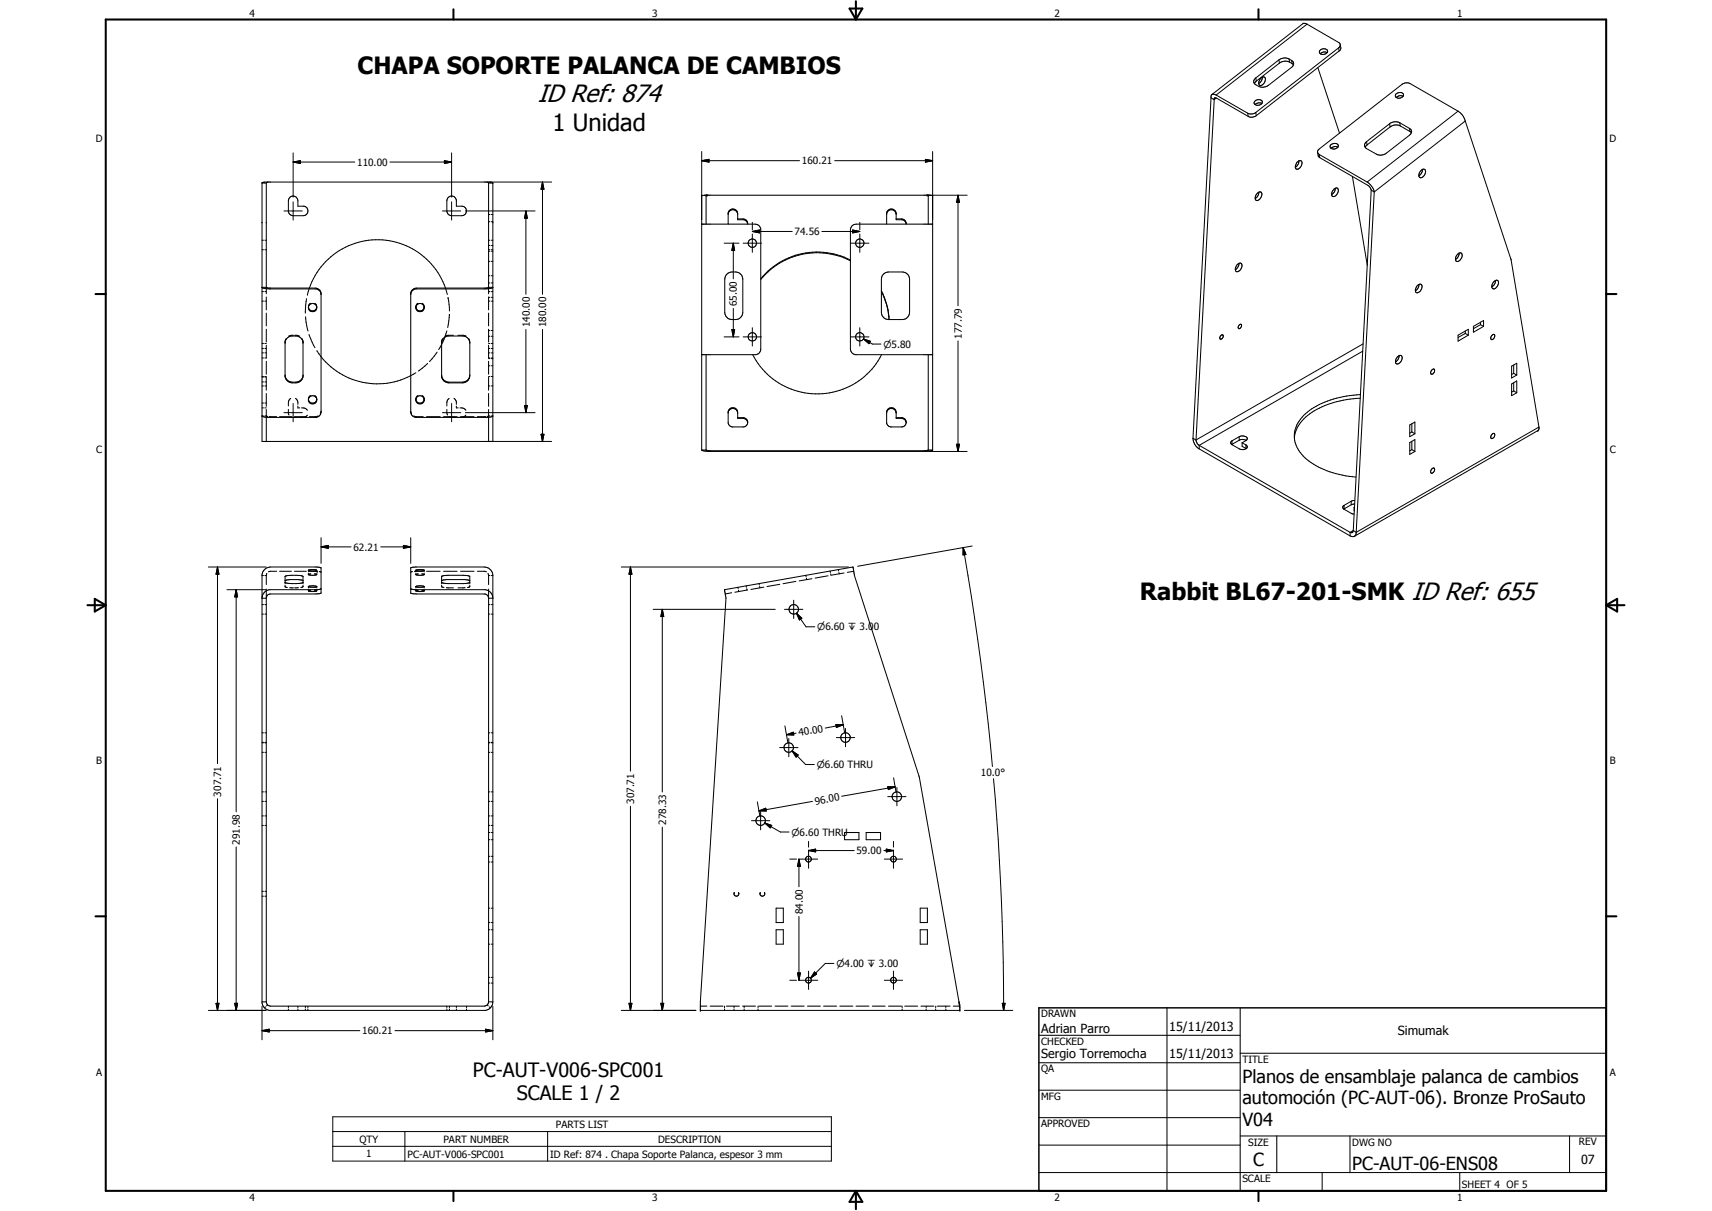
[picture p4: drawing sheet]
<svg xmlns="http://www.w3.org/2000/svg" width="594mm" height="420mm" viewBox="0 0 594 420" stroke-linecap="round" stroke-linejoin="round" font-family="sans-serif">
<g fill="none" stroke="#000" stroke-width=".35">
<path d="M453.6 8.4l10.9 6.3a1.05 1.05 0 0 1 0 1.9M453.6 8.4l-1.4-.3-31.7 24.7M453.6 8.4l-31.6 24.6M458.2 17.4a1.43 1.43 0 0 1 1.4-.5 1.43 1.43 0 0 1 1.1 1.1 1.48 1.48 0 0 1-1.5 1 1.48 1.48 0 0 1-1.4-1.1zM460.5 18.3l-1.2-.3-1.1 .7M464.5 16.6l.2 1.1M464.5 16.6l-28.7 22.4M464.7 17.7l-28.8 22.4M465.1 15.5l.2 1.3-.6 .9M420.2 34l1.1 .6M420.2 34l-6.2 118.1M421.3 34.6l-6.3 118.1"/>
<path d="M421.3 34.6l.2-.6 .7 .1 10.9 6.3M422 34l-.7 .6M422 33l11 6.3M422 33l-.3-.1a.95 .95 0 0 0-1.2-.1 .95 .95 0 0 0-.3 1.2M433 39.3l.1 1.1M435.3 35.2a1.65 1.65 0 0 1 2.8 .2 1.52 1.52 0 0 1-1.4 1.1 1.52 1.52 0 0 1-1.5-.9zM435.8 39l.1 1.1M435.8 39l-1.3 .5-1.5-.2M435.8 27.1l.1 1.1M435.9 28.2l-.6 .8M437.6 27.1a.83 .83 0 0 1 1.1-.4 .83 .83 0 0 1 .4 1.1 1.68 1.68 0 0 1-2.1 1.7 2.03 2.03 0 0 1 .6-2.4zM437.9 35.9l-1.3-.2-1 .6"/>
<path d="M438 26.8l-.3 1.2-.9 1M443.8 20.8l.2 1.1M443.8 20.8l-8 6.3M444 21.9l-8.1 6.3M447.3 20.4a3.3 3.3 0 0 0-3.5 .4M447.3 20.4l.2 1.1M447.3 20.4l.9 .6M447.5 21.5a3.5 3.5 0 0 0-3.5 .4M447.5 21.5l.9 .6M448.2 21l.6 .5 .1 .9M448.2 21l.2 1.1M448.4 22.1l.5 .4"/>
<path d="M448.9 22.4l-.7 1-8.3 6.4a3.3 3.3 0 0 1-3.2 .1l-.9-.5a1.32 1.32 0 0 1-.7-1.2 1.32 1.32 0 0 1 .7-1.1M457.3 23.5l7.5 22.7M484.4 32.7a1.44 1.44 0 0 1 1.4-.7 1.44 1.44 0 0 1 1.2 1.1 1.5 1.5 0 0 1-1.4 1 1.5 1.5 0 0 1-1.4-1zM486.9 33.4a1.91 1.91 0 0 0-2.4 .4M506 38.6l-16.7-9.6a2.67 2.67 0 0 0-2.8 .3l-28.7 22.4-.6 1.1M506 38.6l.2 .1a5.8 5.8 0 0 1 2.3 3.3M506 38.6l-31.6 24.6M101.7 56.2l2.5-.4v.9zM101.7 53v15.4M101.7 56.2h21.4M135.3 56.2h21.4M154.2 55.8l2.5 .4-2.5 .5z"/>
<path d="M156.7 53v15.4M243.5 55.8l2.5-.5v1zM243.5 52.6v103.5M243.5 55.8h33.9M289.6 55.8h34M321.1 55.3l2.5 .5-2.5 .5zM323.6 52.6v103.5M435.9 40.1a2.67 2.67 0 0 1-2.8 .3M450.1 56.3a.94 .94 0 0 1 1.3-.5 .94 .94 0 0 1 .3 1.4 1.49 1.49 0 0 1-2.1 1.2l-.1-1zM450.7 55.8l-.3 1.3-.9 .9M457.2 52.8l.6 .8M457.2 52.8l.2 1.3 .6 .6"/>
<path d="M457.8 53.6l16.6 9.6M457.8 53.6l.2 1.1M458 54.7l16.8 9.7 1 1.6M461.7 50.3a1.51 1.51 0 0 1 1.5-.6 1.51 1.51 0 0 1 1.2 1.1 1.52 1.52 0 0 1-1.5 .9 1.52 1.52 0 0 1-1.3-1zM464.3 51.1a1.91 1.91 0 0 0-2.4 .4M474.2 49.1l.2 1.2M474.4 50.3l-.7 .8M482.2 42.9l.2 1.1M482.2 42.9l-8 6.2M482.4 44l-8 6.3M485.7 42.6l.2 1.1M485.7 42.6a3.3 3.3 0 0 0-3.5 .3"/>
<path d="M485.7 42.6l3.4 1.9M485.9 43.7a3.4 3.4 0 0 0-3.5 .3M485.9 43.7l3.4 1.9M489.1 44.5l.7 .8v.7M489.1 44.5l.2 1.1M489.3 45.6l.5 .4M489.8 46l-.7 .9-8 6.2a3.2 3.2 0 0 1-3.5 .4l-3.4-1.9a1.36 1.36 0 0 1 0-2.5M493.2 59.1a.86 .86 0 0 1 1.3-.3 .86 .86 0 0 1 .1 1.3 1.59 1.59 0 0 1-2 1.4 1.98 1.98 0 0 1 .6-2.4zM493.6 58.8v.2a2.6 2.6 0 0 1-1.2 2M508.5 42l15.8 48 9.7 58.2M508.5 42l-31.6 24.6M90.9 63.5h1.5"/>
<path d="M92.4 63.5v38.4M92.8 63.2l-.4 .3M98.5 73.2h6.4M100.5 68.6a1.64 1.64 0 0 1 1.8-.5 1.64 1.64 0 0 1 1.1 1.6v1.8h2.1a1.67 1.67 0 0 1 1.3 1.8 1.67 1.67 0 0 1-1.6 1.5h-3.5a1.8 1.8 0 0 1-1.6-1.4v-3.7zM101.7 70v6.4M153.5 73.2h6.4M155.5 68.6a1.65 1.65 0 0 1 1.7-.5 1.65 1.65 0 0 1 1.2 1.3v2.1h2.1a1.67 1.67 0 0 1 1.3 1.8 1.67 1.67 0 0 1-1.6 1.5h-3.5a1.73 1.73 0 0 1-1.6-1.6v-3.5zM156.7 70v6.4M161.5 73.2h24.2M169.1 63.2l.4 .3M169.5 63.5v38.4M169.5 63.5h1.5"/>
<path d="M169.5 74.4h.5M169.5 76.9h.5M170.1 63.2l.9 .3M170.5 74.4h.5M170.5 76.9h.5M171 63.5v89.7M182.5 73.2l.5 2.5h-1zM182.5 73.2v28.9M188.2 63.2l.6 2.5h-1.1zM188.2 63.2v38.9M191.4 63.2h-99.6l-.9 .2v89.8h100.5M243.5 77.8h18.5l1.3 .4 .7 1.2-.1 42.4-.6 .8-1 .5h-18.8"/>
<path d="M244.7 67.7l-.2 .1M245.2 67.7h-.2v10.1M245.2 67.7h76.7h.2v10.1M245.3 67.7l-1.8 .1M252.7 74.1a1.67 1.67 0 0 1 1.8-1.3 1.67 1.67 0 0 1 1.5 1.6M256 75.9h1.8a1.6 1.6 0 0 1 1.7 1.8v-.2M259.4 77.4l-.2-.5-.8-.6-2.4-.1v-2a1.67 1.67 0 0 0-1.5-1.7 1.67 1.67 0 0 0-1.8 1.3v4M261.1 77.1v2.7M295.9 79.8l2.5 .5-2.5 .5zM298.4 77.1v2.7M307.7 74.1a1.67 1.67 0 0 1 1.6-1.3 1.67 1.67 0 0 1 1.6 1.3M311 74.2v2l2.4 .1 .7 .6 .3 .8a1.62 1.62 0 0 0-1.6-1.8h-1.8"/>
<path d="M311 74.4a1.68 1.68 0 0 0-1.4-1.9 1.68 1.68 0 0 0-1.9 1.3v4M321.9 67.7h13.7M322.4 67.7l.2 .1M323.6 77.8h-26.5a2 2 0 0 0-2 2v41.3l.5 1.2 1.1 .8h26.9M332.4 67.7l.5 2.5h-1zM332.4 67.7v38.4M436.4 67a.83 .83 0 0 1 1.1-.4 .83 .83 0 0 1 .3 1.1 1.83 1.83 0 0 1-1.9 1.8 1.87 1.87 0 0 1 .5-2.5zM436.8 66.7a2.54 2.54 0 0 1-1.2 2.2M462.9 65.6a.88 .88 0 0 1 1.3-.2 .88 .88 0 0 1 .1 1.3 1.55 1.55 0 0 1-2 1.4 2.13 2.13 0 0 1 .6-2.5zM463.4 65.3l-.4 1.3-.9 .9M469.3 61.2l5.2 30.9M474.4 63.2l1.8 1.8 .7 1.6"/>
<path d="M475.8 66l1.1 .6M475.8 66l-6.2 118.1M476.9 66.6l-6.3 118.1M90.9 99.7l2.2 .2h16.3a2.09 2.09 0 0 1 2 2v41M90.9 99.8l2.6 .4h16.3a1.98 1.98 0 0 1 1.6 2M90.9 83.4h.5M90.9 86.7h.5M91.9 83.4h.5M91.9 86.7h.5M169.5 98.2h.5M169.5 95.7h.5M169.5 90.7h.5"/>
<path d="M169.5 83.4h.5M169.5 86.7h.5M169.5 85.2h.5M169.5 87.2h.5M170.5 98.2h.5M170.5 95.7h.5M170.5 90.7h.5M170.5 83.4h.5M170.5 86.7h.5M170.5 85.2h.5M170.5 87.2h.5M251.3 84.4h5.1"/>
<path d="M252.1 95.2l1.6-.8a3.5 3.5 0 0 1 3.7 1.1l.4 1.4v11.5a2.8 2.8 0 0 1-3.8 2.5 2.59 2.59 0 0 1-2.5-2.5v-11.5zM254.5 84.4l.4 2.5h-.9zM254.5 84.4v12.3M257.9 84.4h6.3M261.1 80.3l2.5-.5v1zM261.1 80.3h13.8M261.1 81.2v6.3M285.2 80.3h13.2M295.1 90.5a25.3 25.3 0 0 0-31.1 6.5M295.1 90.2a25.2 25.2 0 0 0-31.1 6.5M295.2 84.4h6.3M298.4 81.2v6.3"/>
<path d="M306.7 95l1.6-.6h4.8a2.59 2.59 0 0 1 2.5 2.5v11.5a2.55 2.55 0 0 1-2.5 2.5h-4.8a2.52 2.52 0 0 1-2.4-2.5v-11.5l.2-1.1zM429.9 91.4a.95 .95 0 0 1 1.1 .4 .95 .95 0 0 1-.2 1.2 1.31 1.31 0 0 1-2.1 .9v-.4M429.9 91.4a2.42 2.42 0 0 0-1.2 2.1M429.9 91.4l-.3 1.2-.9 1M491.7 99.2a.92 .92 0 0 1 .9-.6 .92 .92 0 0 1 .9 .6 1.86 1.86 0 0 1-2.1 2.2l-.2-1.1zM492.4 98.7l-.3 1.2-1 1M506.1 87.9l.7-.2a1.46 1.46 0 0 1-.1 2.5 .85 .85 0 0 1-1.1 .5 .85 .85 0 0 1-.5-1l.4-1.1zM506.3 87.8a2.68 2.68 0 0 1-1.2 2.2M518.3 97.8a.93 .93 0 0 1 1.6-.1 2.07 2.07 0 0 1-1.9 2.5 1.54 1.54 0 0 1 .3-2.4zM518.9 97.3a2.32 2.32 0 0 1-1.3 2.2M90.9 101.2h.5M90.9 104.5h.5"/>
<path d="M90.9 119.2h.5M91.9 101.2h.5M91.9 104.5h.5M91.9 119.2h.5M92.4 103v4.5M92.4 108.6v4.5M92.4 114.2v4.5M92.4 119.8v4.4h-.5M98.9 118.7a2.57 2.57 0 0 1 2.1-2.1h2a2.57 2.57 0 0 1 2.1 2.1M99.3 117.5l-.4 .9v12.3a2.59 2.59 0 0 0 2.5 2.1h1.3a2.59 2.59 0 0 0 2.4-2.1v-12.3l-.3-.9M101.8 116.3l-1.6 .3M102.2 116.3l1.7 .3"/>
<path d="M106 109.9l.9 5M106.4 103.6l-.4 5M107.1 106.6a1.43 1.43 0 0 0 1.4 1.3 1.43 1.43 0 0 0 1.4-1.3M107.2 116l2.1 4.6M107.7 105.2l-.5 .6-.2 .9M109.2 105.2a1.56 1.56 0 0 1 .6 2.1 1.56 1.56 0 0 1-2 .7 1.44 1.44 0 0 1-.2-2.5 1.44 1.44 0 0 1 2.3 1M142.5 101.9l.5-1 1.2-.7h24.2l2-.2 .6-.3-2.1 .2h-24.4l-1 .3-1 1.4v41.6l.3 .6 .4 .6 1 .4h24.6l1.6-.1 .6-.4h-.5M144.3 106.6a1.44 1.44 0 0 0 1.4 1.5 1.44 1.44 0 0 0 1.5-1.5M144.3 106.5a1.46 1.46 0 0 1 1.4-1.2 1.46 1.46 0 0 1 1.5 1.2M144.3 106.8a1.47 1.47 0 0 0 1.4 1.1 1.47 1.47 0 0 0 1.4-1.1M145 105.2l-.5 .6-.2 1M146.5 105.2l.6 .8 .1 .8"/>
<path d="M153.2 118.8v11.5a2.51 2.51 0 0 0 2.5 2.5h4.8a2.52 2.52 0 0 0 2.5-2.5v-11.5M153.3 118.7a2.44 2.44 0 0 1 2.1-2.1h5.5a2.45 2.45 0 0 1 2.1 2.1M153.6 117.5l-.4 1.5M155.1 114.8l-1.1 3.1-1.8 3.4M155.2 102.2a25 25 0 0 0-24.3-19 25 25 0 0 0-24.2 19.2M155.5 103.3l.4 4.6M155.9 109.1l-.5 4.6M157.3 116.3h-1.9l-.9 .3M158.9 116.3h2l.8 .3M162.7 117.5l.3 1.5M169.5 103v4.5M169.5 108.6v4.5"/>
<path d="M169.5 114.2v4.5M169.5 119.8v4.4h.5M169.5 103.2h.5M169.5 101.2h.5M169.5 104.5h.5M169.5 114.7h.5M169.5 116.7h.5M169.5 119.2h.5M170.5 103.2h.5M170.5 101.2h.5M170.5 104.5h.5M170.5 114.7h.5"/>
<path d="M170.5 116.7h.5M170.5 119.2h.5M182.5 114.3v28.9M188.2 114.3v38.9M251.3 116.9h5.1M254 114.3h.9l-.4 2.6zM254.5 107v9.9M257.9 116.9h6.3M261.1 113.7v6.4M295.2 116.9h6.3M298.4 113.7v6.4M299.6 117.6l2.4 .8-.5 .9z"/>
<path d="M299.6 117.6l3.1 1.8h3M305.9 101.1l1.6 4.2 .9 4.4M305.9 100.9l2 5.4 .5 3.4M308.4 109.7l.1 1.2M332.4 118.3v38.3M423.6 116.5a.53 .53 0 0 1 .8-.2 .53 .53 0 0 1-.1 .9l-.6 .5a.61 .61 0 0 1-.5-.5 .61 .61 0 0 1 .4-.7zM430 112.8l.5-.3a.86 .86 0 0 1 .1 1 .86 .86 0 0 1-.9 .4zM473 119.3l-58 33.4M506 116.3l3.5-2v2l-3.5 2.1zM508.5 115.7l-2.5 1.4M508.5 114.9v.8M508.5 115.7l1 .6"/>
<path d="M511.3 113.2l3.5-2v2l-3.5 2.1zM513.7 112.6l-2.4 1.4M513.7 111.8v.8M513.7 112.6l1.1 .6M517.7 116.4a.55 .55 0 0 1 .7-.4 .55 .55 0 0 1 .3 .8 .84 .84 0 0 1-.5 .8 .84 .84 0 0 1-.9 0zM90.9 139.8h.5M90.9 130.6h.5M90.9 133.9h.5M90.9 120.9h.5M90.9 124.2h.5M90.9 132.5h.5M90.9 130.8h.5"/>
<path d="M90.9 122.4h.5M91.9 139.8h.5M91.9 130.6h.5M91.9 133.9h.5M91.9 120.9h.5M91.9 132.5h.5M91.9 130.8h.5M91.9 122.4h.5M92.4 125.3v4.5M92.4 130.9v4.5M92.4 136.5v4.5M98.9 130.4a2.58 2.58 0 0 0 2.5 2.2h1.3a2.57 2.57 0 0 0 2.4-2.2"/>
<path d="M100.9 138.3l-.7 .8-.1 1.7M101.7 140v6.3M102.5 138.3l.7 .8 .2 1.2M107.1 138.6a1.43 1.43 0 0 0 1.4 1.3 1.43 1.43 0 0 0 1.4-1.3M107.7 137.2l-.5 .6-.2 .9M109.2 137.2a1.51 1.51 0 0 1 .8 2 1.51 1.51 0 0 1-1.9 .8 1.51 1.51 0 0 1-1-1.8 1.45 1.45 0 0 1 1.5-.9 1.45 1.45 0 0 1 1.3 1.2M110 121.7a25 25 0 0 0 34.3 7.6M144.3 138.6a1.45 1.45 0 0 0 1.4 1.3 1.45 1.45 0 0 0 1.5-1.3M144.3 138.5a1.46 1.46 0 0 1 1.4-1.2 1.46 1.46 0 0 1 1.5 1.2M145 137.2a1.54 1.54 0 0 0-.4 2.4 1.54 1.54 0 0 0 2.3 0 1.54 1.54 0 0 0-.4-2.4M148.3 126.2l-3.1 2.5M148.4 126.1l-.1 .1"/>
<path d="M149.1 125.3v.1M151.7 122.2l-2.6 3.1M153.2 130.1a2.51 2.51 0 0 0 2.5 2.5h4.8a2.52 2.52 0 0 0 2.5-2.5M155.9 138.3l-.7 .8-.1 1.7M156.7 140v6.3M157.5 138.3l.9 1.1v.9M169.5 125.3v4.5M169.5 130.9v4.5M169.5 136.5v4.5M169.5 124.4h.5M169.5 126.9h.5M169.5 130.6h.5"/>
<path d="M169.5 133.9h.5M169.5 120.9h.5M169.5 122.4h.5M170.5 124.4h.5M170.5 126.9h.5M170.5 130.6h.5M170.5 133.9h.5M170.5 120.9h.5M170.5 124.2h.5M170.5 122.4h.5M245 123.1v33.1M261.2 123.1a25.2 25.2 0 0 0 44.7 0"/>
<path d="M322.1 123.1v33.1M472 138.2a29.3 29.3 0 0 0-20.1 7.7 10 10 0 0 0-2.8 6M472.1 136.9a30.8 30.8 0 0 0-19.7 7.2 9.5 9.5 0 0 0 .4 14.7 29.5 29.5 0 0 0 17.7 6.7M472.9 121.8l-56.8 32.7M484.9 123.9a.92 .92 0 0 1 1.3-.5 .92 .92 0 0 1 .3 1.3 1.79 1.79 0 0 1-1.9 1.5 1.95 1.95 0 0 1 .3-2.3zM485.5 123.4a2.68 2.68 0 0 1-1.3 2.2M496.8 128.4l.4-.3a.48 .48 0 0 1 .6 .1 .48 .48 0 0 1 0 .7l-.5 .8-.6 .1-.3-.6zM524.5 127l1.8-1v4.1l-1.8 1zM524.5 133.2l1.8-1v4.1l-1.8 1zM525.3 135.6l-.8 .5M525.3 126.7v2.8M525.3 132.8v2.8"/>
<path d="M525.3 129.5l-.8 .4M525.3 135.6l1 .7M525.3 129.5l1 .6M90.9 141.5h.5M90.9 144.3h.5M91.9 141.5h.5M91.9 144.3l1 .2M92.4 142.1v2.3M92.4 144.6v8.6M93.4 144.6h2.6M97 144.6h4.1M98.5 143.2h6.4"/>
<path d="M100.1 142l.2 2M100.9 144.6l.8 .2M102.2 144.6h4.1M103.4 140.9v.6h.6M104.6 141.5l1.2 .1 .8 .8M106.6 144l-.5 .6-.9 .2M110.4 144.3l-3 .3M111.1 143.6h.1M111.4 142.9l-.2 .7M111.4 142.9a1.98 1.98 0 0 1-1.6 1.9h-16.7l-2.2-.4M111.4 142.6v.3M142.5 142.9l.3 .7"/>
<path d="M143.5 144.3l1 .3h2.3M148 144.6h4.7M153.5 143.2h6.4M153.9 144.6h4.7M155.1 142l.2 2M155.9 144.6l.8 .2M158.4 140.9v.6h.6M159.6 141.5l1.2 .1 .9 .8M159.8 144.6h4.7M161.5 143.2h24.2M161.7 144l-.6 .6-.9 .2M165.6 144.6h2.9"/>
<path d="M169.5 144.4l-.4 .1M169.5 142.1v2.3M169.5 144.6v8.6M169.5 144.3v.1M169.5 144.3h.5M182 140.7h1l-.5 2.5zM187.7 150.7h1.1l-.6 2.5zM243.5 156.1l2.2 .5h75.7l2.2-.5M243.5 156.1h1.5M245 156.2l1.2 .2h74.7l1.2-.2M255.9 142.7a1.67 1.67 0 0 0-1.7-1 1.67 1.67 0 0 0-1.5 1.3M255.9 143a1.65 1.65 0 0 0-1.5-1.5 1.65 1.65 0 0 0-1.7 1.3v4l.4 .8 .9 .5h4.1a1.63 1.63 0 0 0 1.4-1.6 1.63 1.63 0 0 0-1.4-1.6h-2.1"/>
<path d="M255.9 142.8l.1 .5M256 143.1v2.1h1.8a1.67 1.67 0 0 1 1.7 1.4M307.7 143a1.66 1.66 0 0 1 1.8-1.5 1.66 1.66 0 0 1 1.5 1.8M307.7 142.8v4l.4 .8 .9 .5h4.1a1.64 1.64 0 0 0 1.4-1.6 1.64 1.64 0 0 0-1.4-1.6h-2.1M307.8 142.7a1.67 1.67 0 0 1 1.7-1 1.67 1.67 0 0 1 1.4 1.3M311 143.1v2.1h1.8a1.59 1.59 0 0 1 1.6 1.4M322.1 156.1h1.5M322.2 156.6h13.4M331.9 154.1h1l-.5 2.5zM414 152.1l1 .6M414 152.1a4.6 4.6 0 0 0 2.1 3.6M415 152.7l.4 1 .7 .8"/>
<path d="M416.1 154.5v1.2M416.1 155.7l52.4 30.2M416.1 154.5l52.4 30.2M427.5 153v1.2M427.5 153l-.4 .5 .2 .7 2.7 1.5a2.45 2.45 0 0 0 2.4 0M427.5 154.2h-.1M430 151.5a1.99 1.99 0 0 1 2.8 .7l-.3 .5-1.5 .9M430 151.5l-2.5 1.5M430 152.7l-2.5 1.5M430 151.5v1.2M430 152.7a2.33 2.33 0 0 1 2.4 .1M431 153.6v1.3l1.3 .7"/>
<path d="M431 153.6l1.3 .7M432.3 154.3v1.3M432.3 154.3a.72 .72 0 0 1 .5 .7 .72 .72 0 0 1-.4 .7M432.3 155.6l.1 .1M489.2 147.4l1.8-1v4.1l-1.8 1zM489.2 153.5l1.8-1v4.1l-1.8 1zM489.9 156l-.7 .4M489.9 147v2.9M489.9 153.2v2.8M489.9 149.9l-.7 .4M489.9 156l1.1 .6M489.9 149.9l1.1 .6"/>
<path d="M517.5 150.9l.5-.4a.65 .65 0 0 1 .7 .3 .65 .65 0 0 1-.2 .8l-.5 .5a.54 .54 0 0 1-.8-.2 .54 .54 0 0 1 .2-.8zM534 148.2l-63.4 36.5M534 148.2l-.2 1.2-63.8 36.7M466.4 175.3a.72 .72 0 0 0-.5 .7 .72 .72 0 0 0 .5 .7l2.7 1.5 .7 .2M466.4 175.3v1.3M466.4 176.6h-.1M468.9 173.9l-2.5 1.4M468.9 175.1l-2.5 1.5M468.9 173.9v1.2M469.9 176v1.2M469.9 176l.1 .1M470 175.9l-.1 .1"/>
<path d="M470.1 174.9l-1.2 .2M470.1 173.7l-1.2 .2M496.8 162.7l.4-.2a.48 .48 0 0 1 .6 .1 .48 .48 0 0 1 0 .6 .84 .84 0 0 1-.4 .8 .84 .84 0 0 1-.9 0zM72.3 196.7h20M75.5 196.7l.5 2.5h-1zM75.5 196.7v68.3M90.9 199.7h.5M91.9 199.7h.5M92.4 199.7v3.1M92.6 198.9l-.2 .8M96 198.2l-2.8 .2M97 198.2h4.1"/>
<path d="M102.2 198.2h4.1M107 197.9l2.3-.2 .6 .1v.6M107 199.3l.1 .1M107 197.9v.5M107 198.9v.4M107 197.9h.1M107.1 199.3h-.1M107.1 197.9l.9 .2 1.9-.2M107.4 198.2h2.7M107.9 199.1l-.8 .2M109.1 199.1l.8 .2M109.9 198.9v.5l-.6 .2-2.2-.2"/>
<path d="M110.8 198.3l.6 .2M111.4 189.7l2.5-.5v1zM111.4 186.6v8.9M111.4 189.7h10.4M132.1 189.7h10.4M140 189.2l2.5 .5-2.5 .5zM142.5 186.6v8.9M143.1 198.3l-.6 .2M143.8 198.2h.1M144.3 198.9v.5l1.2 .2 1.6-.2 .1-.5M144.3 198.4v-.6l1.2-.2 1.6 .2 .1 .6M144.3 197.9l1 .2 1.9-.2"/>
<path d="M145.2 199.1l-.9 .2M146.3 199.1l.9 .2M146.8 198.2h-3M148 198.2h4.7M153.9 198.2h4.7M159.8 198.2h4.7M165.6 198.2l3.2 .2M169.3 198.9l.2 .8M169.5 199.7v3.1M169.5 199.7h.5M170.5 199.7h.5M171 199.7v147.9"/>
<path d="M171 199.7a3 3 0 0 0-3-3l-25.2 .2-.3 .1v8.8l2 .3h23.5l.9 .2 .4 .4 .2 .9h1.5a3 3 0 0 0-2.6-3h-24.6l-1.3-.3M215.6 196.7h78.8M218.8 196.7l.5 2.5h-1zM218.8 196.7v70.8M279.6 199.6l.1 .5M287.4 199.8l-4.5 .8M288.1 198.1l.1 .5M288.2 199.1l.1 .5M290.9 197.6l.1 .5M291.1 198.6l.1 .5M292.9 198.8l-4.4 .8M296.2 198.2l-.2-1.5-44.6 7.9 .5 3-8.9 140v3h90.1v-1.9l-.3-.8"/>
<path d="M296.2 198.2l.3 1.5 22.6 70.2 13.7 78M296.2 198.2l-2.2 .4M334.2 190l1 2.4-1 .1zM334.2 190a913.1 913.1 0 0 1 10.2 75.9M337.3 189.4l-39.7 7.1M468.5 185.9l.8 .3 .7-.1M468.5 184.7v1.2M469.6 184.1l1 .6M469.6 184.1l-1.1 .6M469.6 184.1a.67 .67 0 0 1-.3 .7 .67 .67 0 0 1-.8-.1M470.6 184.7l-.1 .8-.5 .6M78.8 204.6h13.5"/>
<path d="M82 204.6l.5 2.5h-1.1zM82 204.6v77M90.9 207.6h1.5a1.45 1.45 0 0 1 1.5-1.5h15.5l2-.4v-8.6l-.2-.2-17.3-.2a3 3 0 0 0-3 2.6v148.7l.4 1.1 .5 .6M90.9 209.8h.5M90.9 213.1h.5M91.9 209.8h.5M91.9 213.1h.5M92.4 204.4v143.2M98.9 202.5v-2.5l2.1-.4 4.1 .3v2.6M98.9 201.5l1.8-.4h2.7l1.7 .4M98.9 202.1l2.1 .4 2.7-.1 1.4-.3M98.9 203v.6l.8 .2"/>
<path d="M100.5 203.9l1.3 .1M103.5 203.9l-1.3 .1M105.1 203v.6l-.7 .2M107 203.5l1.2-.3 1.3 .1 .4 .2v.5M107 205h.1M107 203.5v.5M107 204.5v.5M107 203.5l.8 .3 2.1-.2M107.9 204.8l-.9 .2M109.1 204.8l.8 .1M109.9 204.5l-.1 .6-1.9 .1-.8-.2M111.4 204.3l-1.3 .3h-16.6a3.1 3.1 0 0 0-2.6 2.6"/>
<path d="M111.4 204.3h.1M144.3 204v-.5l1.2-.3 1.7 .3v.5M144.3 204.5v.5M144.3 205l.9 .2 2-.2M144.3 203.5l.7 .3 2.2-.3M145.2 204.8l-.9 .2M146.3 204.8l.9 .2M147.2 204.5v.5M153.2 202.5l.1-2.6 2.1-.3h5.5l2 .3 .1 2.6M153.2 201.5l1.9-.4h6.1l1.8 .4M153.2 202.1l2.2 .4h5.5l2.1-.4M153.2 203l.1 .6"/>
<path d="M153.3 203.6h.1M153.3 203.6l.7 .2M154.9 203.9l2.4 .1M161.4 203.9l-2.5 .1M163 203v.6l-.8 .2M169.5 204.4v143.2M169.5 209.8h.5M169.5 213.1h.5M170.5 209.8h.5M170.5 213.1h.5M226.6 211.4h42.4M229.8 211.4l.5 2.5h-1z"/>
<path d="M229.8 211.4v63.4M253.9 205.7l-2.2 .4M256.1 203.8l.1 .5M256.2 204.8l.1 .4M258.9 203.2l.1 .6M259.1 204.3l.1 .4M259.5 204.7l-4.5 .8M263.4 202.5l.1 .4M263.6 203.5l.1 .5M265 203.7l-4.4 .8M270.6 202.7l-4.5 .8M272.2 211.4h6.4"/>
<path d="M275.4 208.2v6.4M276.2 201.7l-4.5 .8M276.4 212.8l1.9 1.7-.9 .6zM276.4 212.8l3.3 4.7h3M279.8 200.6l.1 .5M281.8 200.8l-4.5 .7M90.9 254.3h.5M90.9 257.6h.5M90.9 257.7h.5M91.9 254.3h.5M91.9 257.6h.5M91.9 257.7h.5"/>
<path d="M169.5 254.3h.5M169.5 257.6h.5M169.5 257.7h.5M170.5 254.3h.5M170.5 257.6h.5M170.5 257.7h.5M270.5 259.4h6.4M272.4 251.8l1 6M272.9 254.9l2.4-.9 .2 1zM273.7 256.2v6.4M276.3 254.4l-3.4 .5M290.1 251.4l2.5 .1-2.4 .9z"/>
<path d="M290.2 255.9h6.4M292.1 248.3l1 6M292.6 251.5l-6.2 1.1M293.4 252.7v6.4M75.5 277.1v73.5M90.9 274.7h.5M90.9 278h.5M90.9 261h.5M91.9 274.7h.5M91.9 278h.5M91.9 261h.5M169.5 274.7h.5"/>
<path d="M169.5 278h.5M169.5 261h.5M170.5 274.7h.5M170.5 278h.5M170.5 261h.5M218.8 279.7v70.9M262.8 278.2l.9 4.9M274.9 260.5l2.1 1.5-.7 .7zM274.9 260.5l4.7 4.8h3M281.9 278l-18.6 3.3M308.1 273h2.5l-2.3 .9zM308.1 276.4h6.3"/>
<path d="M310.1 269.9l.8 4.9M310.6 273l-18.5 3.3M311.2 273.2v6.4M344.8 270.2a911.6 911.6 0 0 1 3.5 80.4M82 293.8v56.8M90.9 283.1h.5M90.9 286.4h.5M91.9 283.1h.5M91.9 286.4h.5M169.5 288.8h.5M169.5 291.3h.5M169.5 283.1h.5"/>
<path d="M169.5 286.4h.5M169.5 297.1h.5M169.5 299.1h.5M170.5 288.8h.5M170.5 291.3h.5M170.5 283.1h.5M170.5 286.4h.5M170.5 297.1h.5M170.5 299.1h.5M229.8 287v63.6M260.8 284.7h6.3M263.3 281.3l2.4-.9 .2 1z"/>
<path d="M263.9 281.6v6.3M265.4 285.5l2.4 .9-.5 .8zM265.4 285.5l5.4 3.2h3M274.1 298.1h2.3M277.2 298.1l.5 2.5h-.9zM277.2 298.1v9.6M277.4 298.1h6.4M280.6 295.1l2.4-.5v1zM280.6 295.1h15.8M280.6 291.9v2M280.6 294.9v6.3M293.1 288.8h5v2.5h-5z"/>
<path d="M300.6 288.8h5v2.5h-5zM306.7 295.1h3.3M306.9 298.1h6.3M307.5 294.6l2.5 .5-2.5 .5zM310 291.9v2M310 294.9v6.3M90.9 310.9h.5M90.9 309.2h.5M91.9 310.9h.5M91.9 309.2h.5M169.5 315.1h.5M170.5 315.1h.5"/>
<path d="M254.8 309.7a.85 .85 0 0 0 .7 1.2 .85 .85 0 0 0 .8-1.2M263.8 309.7a.85 .85 0 0 0 .8 1.2 .85 .85 0 0 0 .7-1.2M269.3 315.1h2.5v5h-2.5zM277.2 318v22.1M319.3 315.1h2.5v5h-2.5zM169.5 322.6h.5M169.5 327.6h.5M169.5 320.1h.5M169.5 339.1h.5M170.5 322.6h.5M170.5 327.6h.5M170.5 320.1h.5"/>
<path d="M170.5 339.1h.5M269.3 322.6h2.5v5h-2.5zM276.8 337.6h.9l-.5 2.5zM280.6 336.9v6.4M282.7 337.2l.7 .7-2.1 1.5zM289.4 334.3h-3l-5.1 5.1M310 336.9v6.4M319.3 322.6h2.5v5h-2.5zM72.3 350.6h20M75 348.1h1l-.5 2.5zM81.4 348.1h1.1l-.5 2.5zM90.9 357.6l2.5-.5v1z"/>
<path d="M90.9 349.2v11.6M90.9 347.6h1.5M90.9 357.6h34M92.2 349.3l-.4 .4M92.4 347.6l.4 1.1M92.8 348.7l-.3 .3M92.8 348.7l1.1 .4h74.1l1.1-.4M100.1 349.1v.5M100.1 350.1v.5M103.4 349.1v.5M103.4 350.1v.5M106 349.1v.5"/>
<path d="M106 350.1v.5M106.8 349.1v.5M106.8 350.1v.5M137.1 357.6h33.9M155.1 349.1v.5M155.1 350.1v.5M155.9 349.1v.5M155.9 350.1v.5M158.4 349.1v.5M158.4 350.1v.5M161.9 349.1v.5M161.9 350.1v.5"/>
<path d="M168.5 357.1l2.5 .5-2.5 .5zM169.1 348.7l.3 .3M169.5 347.6h1.5M169.5 347.6l-.4 1.1M169.5 341.1h.5M169.8 349.3l.3 .4M170.5 341.1h.5M171 349.2v11.6M171 347.6a3 3 0 0 1-2.6 3h-74.9l-1.1-.4-.6-.5M215.6 350.6h25.9M218.3 348.1h1l-.5 2.5zM229.3 348.1h1l-.5 2.5z"/>
<path d="M243 349.1h2.3M246.4 349.1h4.5M251.4 349.1v.5M251.4 350.1v.5M252 349.1h4.6M254.7 349.1v.5M254.7 350.1v.5M257.7 349.1h4.5M258.2 349.1v.5M258.2 350.1v.5M263.1 349.1v.5M263.1 350.1v.5"/>
<path d="M263.3 349.1h4.5M268.9 349.1h4.5M274.1 340.1h2.3M274.5 349.1h4.6M277.4 340.1h6.4M280.2 349.1h4.5M285.8 349.1h4.5M291.4 349.1h4.5M297 349.1h4.5M302.7 349.1h4.5M306.9 340.1h6.3M308.3 349.1h4.5"/>
<path d="M313 349.1v.5M313 350.1v.5M313.9 349.1h4.5M319.6 349.1h4.5M321.4 349.1v.5M321.4 350.1v.5M324.7 349.1v.5M324.7 350.1v.5M325.2 349.1h4.5M328.2 349.1v.5M328.2 350.1v.5M330.8 349.1h2.3"/>
<path d="M332.8 347.9l.3 1.8M334.7 350.6h16.7M347.8 348.1h1l-.5 2.5zM360.5 359.2h69.9M405 349.7v63.5M430.4 349.7v63.5M360.5 368.7h69.9M360.5 378.2h69.9M430.4 365.4h127M115.5 387.5h173v15.3h-173zM115.5 392.6h173M115.5 397.7h173"/>
<path d="M140.5 392.6v10.2M190 392.6v10.2M360.5 387.8h69.9M360.5 397.3h69.9M430.4 394.1h127M443.1 394.1v12.7M468.5 394.1v12.7M544.7 394.1v12.7M360.5 406.8h196.9M458.8 406.8v6.4M506.6 406.8v6.4"/>
<circle cx="261.1" cy="84.4" r="1.45"/>
<circle cx="298.4" cy="84.4" r="1.45"/>
<circle cx="261.1" cy="116.8" r="1.45"/>
<circle cx="298.4" cy="116.9" r="1.46"/>
<circle cx="275.4" cy="211.4" r="1.66"/>
<circle cx="273.7" cy="259.4" r="1.65"/>
<circle cx="293.4" cy="255.9" r="1.64"/>
<circle cx="311.2" cy="276.4" r="1.65"/>
<circle cx="264" cy="284.7" r="1.66"/>
<circle cx="280.5" cy="298.1" r="1"/>
<circle cx="310.1" cy="298.1" r="1"/>
<circle cx="280.5" cy="340.1" r=".99"/>
<circle cx="310" cy="340.1" r="1"/>
</g>
<g fill="#000">
<circle cx="171" cy="63.4" r=".18"/>
<circle cx="243.5" cy="67.8" r=".18"/>
<circle cx="245" cy="67.8" r=".18"/>
<circle cx="245.4" cy="67.7" r=".18"/>
<circle cx="321.7" cy="67.7" r=".18"/>
<circle cx="322.1" cy="67.8" r=".18"/>
<circle cx="323.6" cy="67.8" r=".18"/>
<circle cx="155.5" cy="103.3" r=".18"/>
<circle cx="155.9" cy="109.1" r=".18"/>
<circle cx="142.8" cy="143.6" r=".18"/>
<circle cx="169.1" cy="144.5" r=".18"/>
<circle cx="533.6" cy="149.4" r=".18"/>
<circle cx="110.1" cy="198.2" r=".18"/>
<circle cx="251.4" cy="204.6" r=".18"/>
<circle cx="254.8" cy="309.7" r=".18"/>
<circle cx="256.3" cy="309.7" r=".18"/>
<circle cx="263.8" cy="309.7" r=".18"/>
<circle cx="265.3" cy="309.7" r=".18"/>
<circle cx="243" cy="350.6" r=".18"/>
<circle cx="333.1" cy="350.6" r=".18"/>
</g>
<g fill="none" stroke="#000" stroke-width=".71">
<path d="M36.7 6.8h520.7v406.4h-520.7zM157.3 3.2v3.6M294.8 3h4.4l-2.2 3.8zM297 .4v6.4M436.7 3.2v3.6M33.1 102h3.6M557.4 102h3.5M30.3 210h6.4M32.9 207.8l3.8 2.2-3.8 2.2zM557.4 210h6.3M557.4 210l3.8-2.2v4.4zM33.1 317.9h3.6"/>
<path d="M557.4 317.9h3.5M157.3 413.2v3.5M297 413.2v6.3M297 413.2l2.2 3.8h-4.4zM436.7 413.2v3.5"/>
</g>
<path d="M360.5 349.7h196.9v63.5h-196.9z" fill="none" stroke="#000" stroke-width=".51"/>
<g fill="#000">
<path d="M101.7 56.2l2.5-.4v.9zM154.2 55.8l2.5 .4-2.5 .5zM243.5 55.8l2.5-.5v1zM321.1 55.3l2.5 .5-2.5 .5zM182.5 73.2l.5 2.5h-1zM188.2 63.2l.6 2.5h-1.1zM261.1 80.3l2.5-.5v1zM332.4 67.7l.5 2.5h-1zM254.5 84.4l.4 2.5h-.9zM295.9 79.8l2.5 .5-2.5 .5zM254 114.3h.9l-.4 2.6zM299.6 117.6l2.4 .8-.5 .9z"/>
<path d="M182 140.7h1l-.5 2.5zM187.7 150.7h1.1l-.6 2.5zM331.9 154.1h1l-.5 2.5zM75.5 196.7l.5 2.5h-1zM111.4 189.7l2.5-.5v1zM140 189.2l2.5 .5-2.5 .5zM218.8 196.7l.5 2.5h-1zM334.2 190l1 2.4-1 .1zM82 204.6l.5 2.5h-1.1zM229.8 211.4l.5 2.5h-1zM276.4 212.8l1.9 1.7-.9 .6zM272.9 254.9l2.4-.9 .2 1z"/>
<path d="M290.1 251.4l2.5 .1-2.4 .9zM274.9 260.5l2.1 1.5-.7 .7zM308.1 273h2.5l-2.3 .9zM263.3 281.3l2.4-.9 .2 1zM265.4 285.5l2.4 .9-.5 .8zM280.6 295.1l2.4-.5v1zM307.5 294.6l2.5 .5-2.5 .5zM277.2 298.1l.5 2.5h-.9zM276.8 337.6h.9l-.5 2.5zM282.7 337.2l.7 .7-2.1 1.5zM75 348.1h1l-.5 2.5zM81.4 348.1h1.1l-.5 2.5z"/>
<path d="M90.9 357.6l2.5-.5v1zM168.5 357.1l2.5 .5-2.5 .5zM218.3 348.1h1l-.5 2.5zM229.3 348.1h1l-.5 2.5zM347.8 348.1h1l-.5 2.5z"/>
</g>
<text font-size="8.7" x="186.6" y="35.5">ID Ref: 874</text>
<g font-size="8.2">
<text x="124" y="25.6">CHAPA SOPORTE PALANCA DE CAMBIOS</text>
<text x="191.7" y="45.3">1 Unidad</text>
<text x="395.6" y="208.1">Rabbit BL67-201-SMK ID Ref: 655</text>
</g>
<g font-size="6.9">
<text x="164.1" y="373.5">PC-AUT-V006-SPC001</text>
<text x="179.4" y="381.8">SCALE 1 / 2</text>
</g>
<g font-size="6.3">
<text x="431.1" y="375.6">Planos de ensamblaje palanca de cambios</text>
<text x="431.1" y="383.2">automoción (PC-AUT-06). Bronze ProSauto</text>
<text x="431.1" y="390.7">V04</text>
<text x="434.8" y="404.7">C</text>
<text x="469.2" y="405.9">PC-AUT-06-ENS08</text>
</g>
<g font-size="4.4">
<text x="361.3" y="358.4">Adrian Parro</text>
<text x="405.7" y="357.7">15/11/2013</text>
<text x="485" y="359.2">Simumak</text>
<text x="361.3" y="367.1">Sergio Torremocha</text>
<text x="405.7" y="367.2">15/11/2013</text>
<text x="548.6" y="403.9">07</text>
</g>
<g font-size="3.5">
<text x="86.6" y="5.8">4</text>
<text x="226.3" y="5.8">3</text>
<text x="365.9" y="5.8">2</text>
<text x="505.6" y="5.8">1</text>
<text x="33.3" y="49.4">D</text>
<text x="558.5" y="49.4">D</text>
<text x="123.9" y="57.5">110.00</text>
<text x="278.3" y="57.1">160.21</text>
<text x="275.8" y="81.6">74.56</text>
<text x="255.7" y="106.3" transform="rotate(-90 255.7 106.3)">65.00</text>
<text x="183.8" y="113.5" transform="rotate(-90 183.8 113.5)">140.00</text>
<text x="189.6" y="113.5" transform="rotate(-90 189.6 113.5)">180.00</text>
<text x="333.7" y="117.5" transform="rotate(-90 333.7 117.5)">177.79</text>
<text x="33.4" y="157.3">C</text>
<text x="558.6" y="157.3">C</text>
<text x="122.6" y="191.1">62.21</text>
<text x="277.3" y="255.5" transform="rotate(-10 277.3 255.5)">40.00</text>
<text x="33.4" y="265.2">B</text>
<text x="340.4" y="269.3">10.0°</text>
<text x="558.6" y="265.2">B</text>
<text x="76.8" y="276.4" transform="rotate(-90 76.8 276.4)">307.71</text>
<text x="220.1" y="278.9" transform="rotate(-90 220.1 278.9)">307.71</text>
<text x="283" y="279.2" transform="rotate(-10 283 279.2)">96.00</text>
<text x="231.1" y="286.2" transform="rotate(-90 231.1 286.2)">278.33</text>
<text x="83.3" y="293" transform="rotate(-90 83.3 293)">291.98</text>
<text x="297.2" y="296.4">59.00</text>
<text x="278.5" y="317.2" transform="rotate(-90 278.5 317.2)">84.00</text>
<text x="361.3" y="353">DRAWN</text>
<text x="125.7" y="358.9">160.21</text>
<text x="361.3" y="362.5">CHECKED</text>
<text x="431.1" y="368.7">TITLE</text>
<text x="33.4" y="373.2">A</text>
<text x="361.3" y="372.1">QA</text>
<text x="558.6" y="373.2">A</text>
<text x="361.3" y="381.6">MFG</text>
<text x="192.9" y="391.3">PARTS LIST</text>
<text x="361.3" y="391.1">APPROVED</text>
<text x="124.7" y="396.5">QTY</text>
<text x="127.1" y="401.6">1</text>
<text x="141.4" y="401.6">PC-AUT-V006-SPC001</text>
<text x="153.9" y="396.4">PART NUMBER</text>
<text x="191" y="401.6">ID Ref: 874 . Chapa Soporte Palanca, espesor 3 mm</text>
<text x="228.3" y="396.5">DESCRIPTION</text>
<text x="433.1" y="397.5">SIZE</text>
<text x="469.2" y="397.5">DWG NO</text>
<text x="547.9" y="397.4">REV</text>
<text x="431.1" y="410.2">SCALE</text>
<text x="507.3" y="412.3">SHEET 4 OF 5</text>
<text x="86.6" y="416.7">4</text>
<text x="226.3" y="416.7">3</text>
<text x="365.9" y="416.7">2</text>
<text x="505.6" y="416.7">1</text>
</g>
<g font-size="3.3">
<text x="306.5" y="120.6">n5.80</text>
<text x="283.5" y="218.7">n6.60 x 3.00</text>
<text x="283.4" y="266.5">n6.60 THRU</text>
<text x="274.7" y="290">n6.60 THRU</text>
<text x="290.2" y="335.5">n4.00 x 3.00</text>
</g>
</svg>
